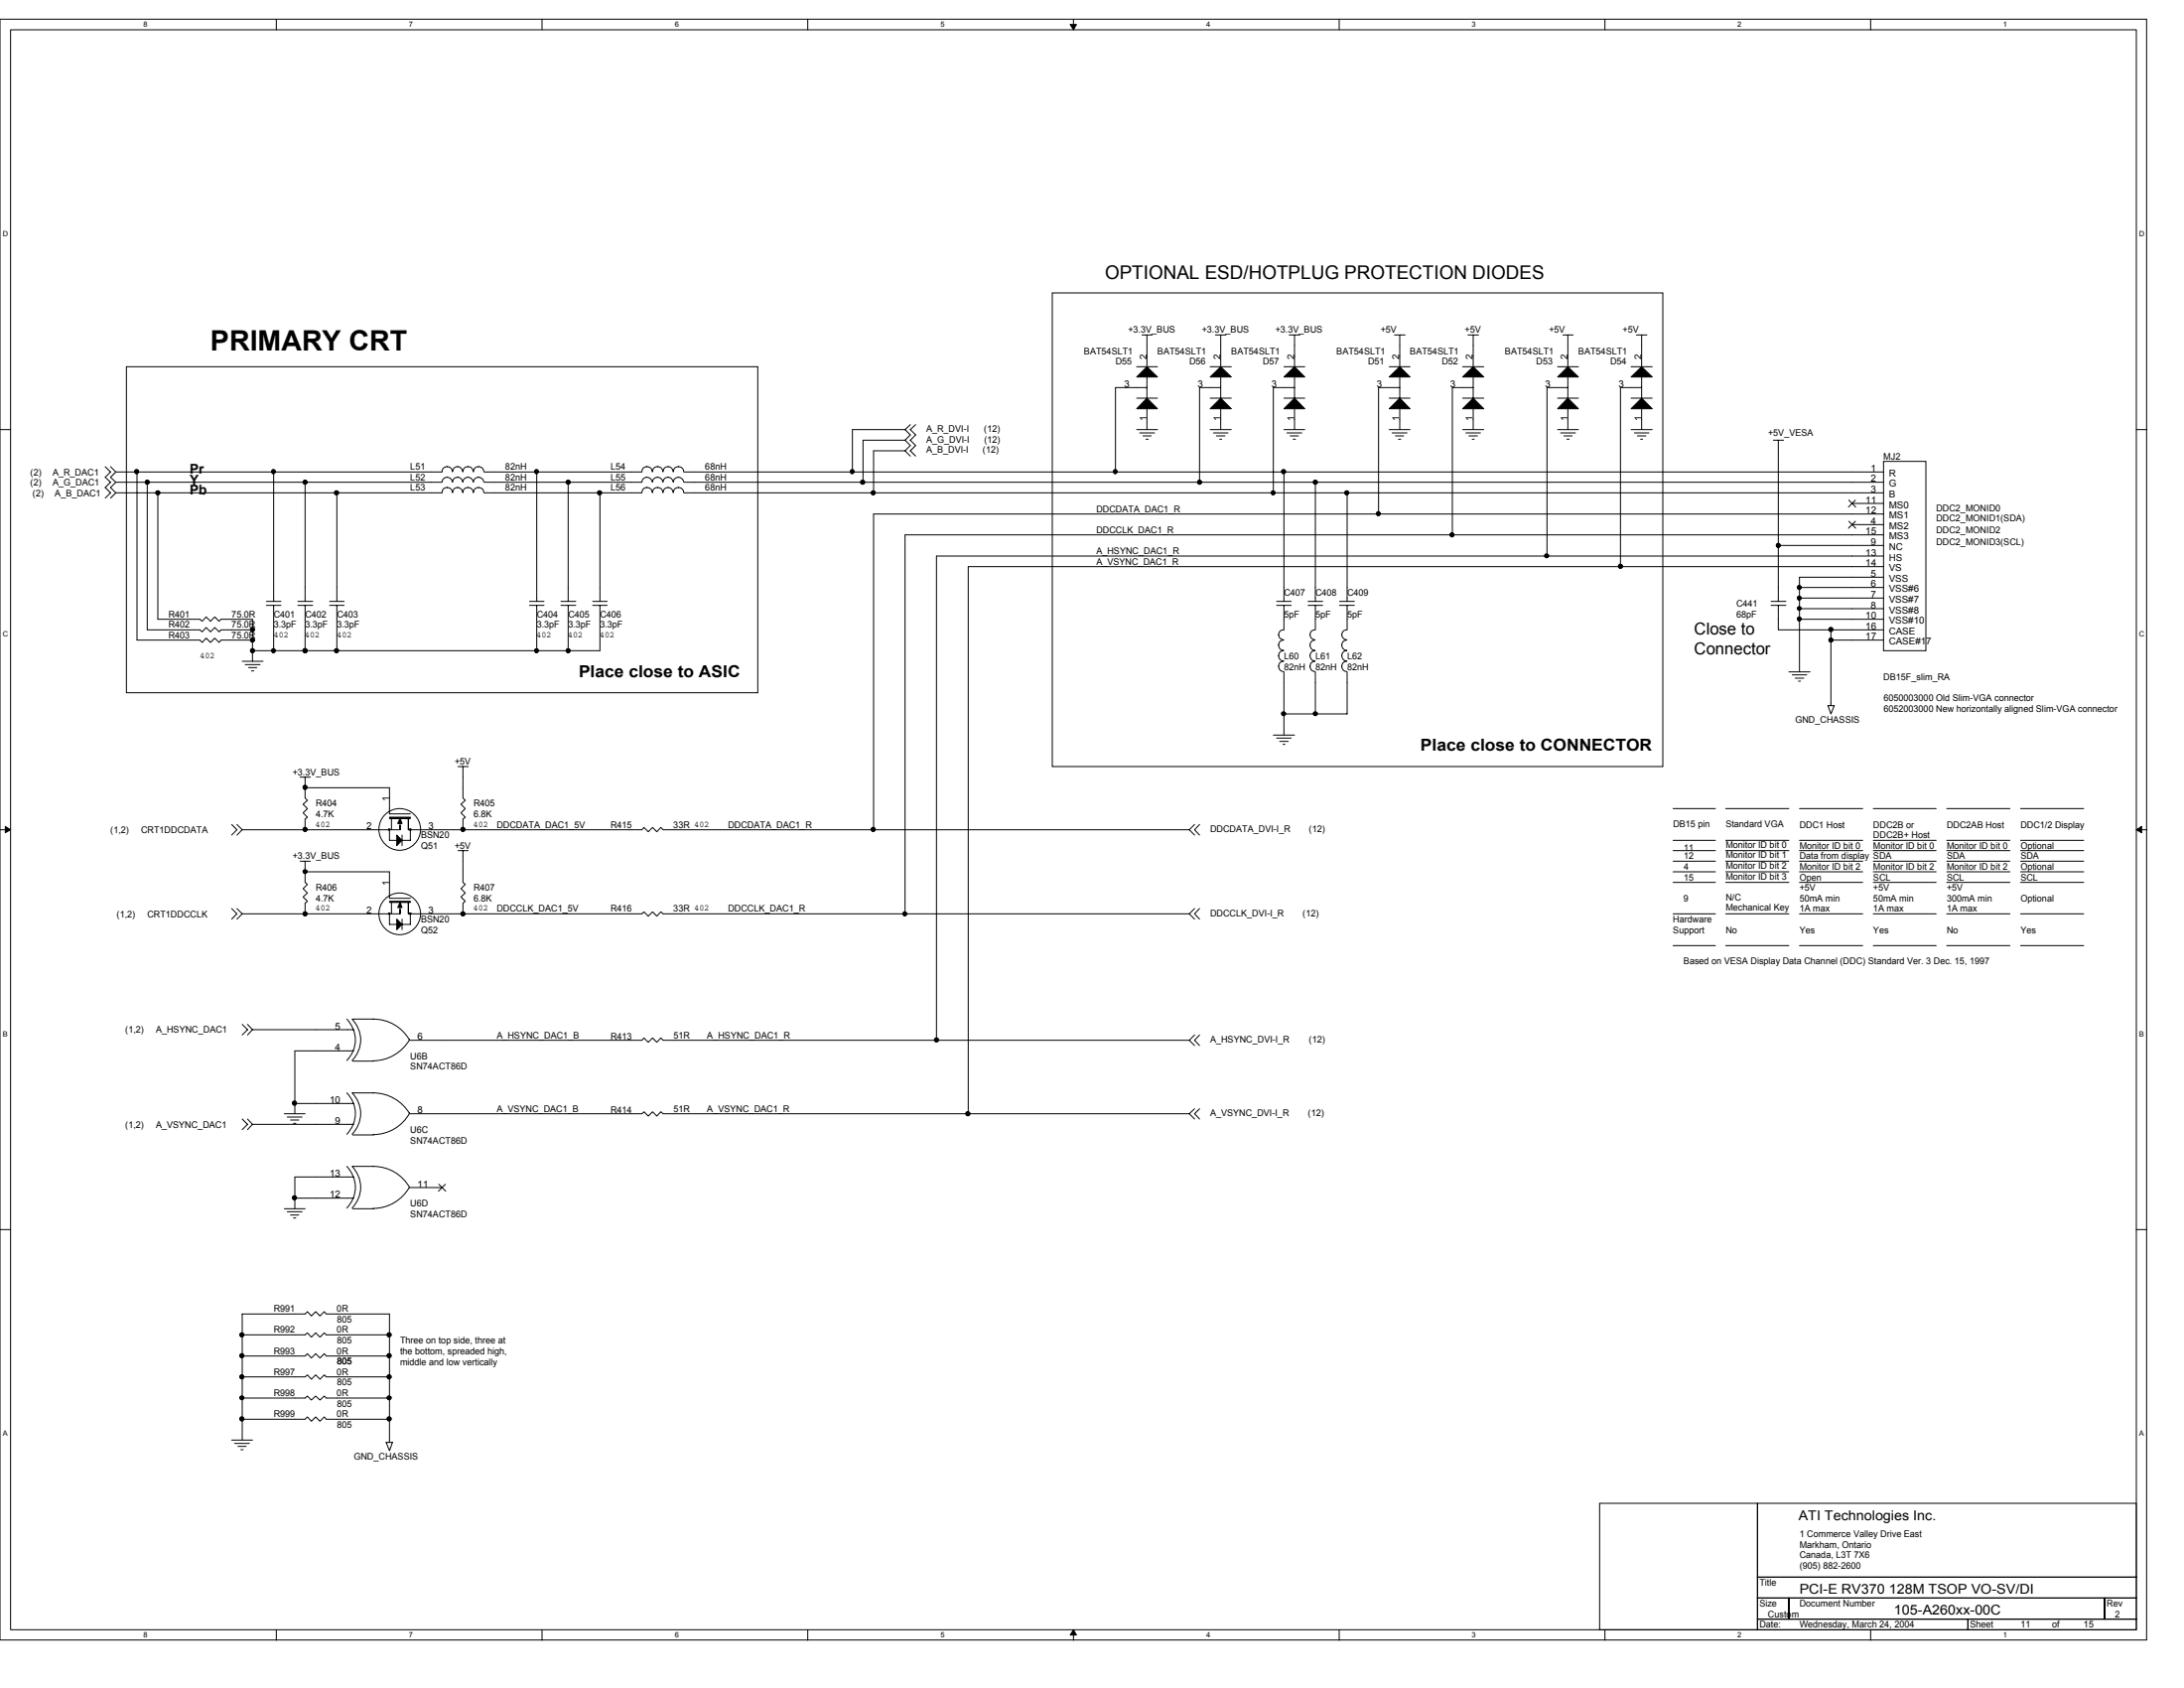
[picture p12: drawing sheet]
<svg xmlns="http://www.w3.org/2000/svg" width="279mm" height="216mm" viewBox="0 0 279 216" stroke-linecap="round" stroke-linejoin="round" font-family="sans-serif">
<path d="M0 2.5h274.6v207.3h-274.6zM1.4 3.8h271.9v204.6h-271.9z" fill="none" stroke="#000" stroke-width=".13"/>
<g fill="#fff">
<path d="M18.3 2.6h.5v1.1h-.5z"/>
<path d="M18.3 208.6h.5v1.1h-.5z"/>
</g>
<path d="M35.3 2.5v1.3M35.3 208.4v1.4" fill="none" stroke="#000" stroke-width=".13"/>
<g fill="#fff">
<path d="M52.3 2.6h.5v1.1h-.5z"/>
<path d="M52.3 208.6h.5v1.1h-.5z"/>
</g>
<path d="M69.3 2.5v1.3M69.3 208.4v1.4" fill="none" stroke="#000" stroke-width=".13"/>
<g fill="#fff">
<path d="M86.3 2.6h.5v1.1h-.5z"/>
<path d="M86.3 208.6h.5v1.1h-.5z"/>
</g>
<path d="M103.3 2.5v1.3M103.3 208.4v1.4" fill="none" stroke="#000" stroke-width=".13"/>
<g fill="#fff">
<path d="M120.3 2.6h.5v1.1h-.5z"/>
<path d="M120.3 208.6h.5v1.1h-.5z"/>
</g>
<path d="M137.3 2.5v1.3M137.3 208.4v1.4" fill="none" stroke="#000" stroke-width=".13"/>
<path d="M136.9 3.1h.8l-.4 .7zM137.3 208.4l.4 .7h-.8z" fill="#000" stroke="#000" stroke-width=".13"/>
<g fill="#fff">
<path d="M154.3 2.6h.5v1.1h-.5z"/>
<path d="M154.3 208.6h.5v1.1h-.5z"/>
</g>
<path d="M171.3 2.5v1.3M171.3 208.4v1.4" fill="none" stroke="#000" stroke-width=".13"/>
<g fill="#fff">
<path d="M188.3 2.6h.5v1.1h-.5z"/>
<path d="M188.3 208.6h.5v1.1h-.5z"/>
</g>
<path d="M205.3 2.5v1.3M205.3 208.4v1.4" fill="none" stroke="#000" stroke-width=".13"/>
<g fill="#fff">
<path d="M222.3 2.6h.5v1.1h-.5z"/>
<path d="M222.3 208.6h.5v1.1h-.5z"/>
</g>
<path d="M239.3 2.5v1.3M239.3 208.4v1.4" fill="none" stroke="#000" stroke-width=".13"/>
<g fill="#fff">
<path d="M256.3 2.6h.5v1.1h-.5z"/>
<path d="M256.3 208.6h.5v1.1h-.5z"/>
<path d="M.3 29.4h.7v1h-.7z"/>
<path d="M273.6 29.4h.7v1h-.7z"/>
<path d="M.3 80.5h.7v1.1h-.7z"/>
<path d="M273.6 80.5h.7v1.1h-.7z"/>
</g>
<path d="M0 54.9h1.4M273.3 54.9h1.4" fill="none" stroke="#000" stroke-width=".13"/>
<g fill="#fff">
<path d="M.3 131.7h.7v1.1h-.7z"/>
<path d="M273.6 131.7h.7v1.1h-.7z"/>
</g>
<path d="M0 106.1h1.4M273.3 106.1h1.4" fill="none" stroke="#000" stroke-width=".13"/>
<path d="M.7 105.7l.7 .4-.7 .4zM273.3 106.1l.7-.4v.8z" fill="#000" stroke="#000" stroke-width=".13"/>
<g fill="#fff">
<path d="M.3 182.8h.7v1.1h-.7z"/>
<path d="M273.6 182.8h.7v1.1h-.7z"/>
</g>
<g fill="none" stroke="#000" stroke-width=".13">
<path d="M134.6 37.5h78.1v60.5h-78.1zM13.5 59.7l.6 .7-.6 .6 .6 .7-.6 .7 .6 .6-.6 .7M14.1 59.7l.7 .7M16.2 46.9h80.7v41.7h-80.7zM115.8 56.3h-5.4v5.4M115.8 54.9l.7 .7-.7 .7M115.8 57.7l.7 .6M115.8 56.3l.7 .7-.7 .7M115.8 57.7h-4v5.3M115.8 54.9h-6.7v5.5M116.5 54.3l-.7 .6M117.1 54.3l-.6 .6 .6 .7-.6 .7 .6 .7-.6 .7 .6 .6"/>
<path d="M145.4 54.9h2.7M145.4 46.9h2.7M145.4 50.9h2.7M145.8 55.4h1.9M146.1 42.8h1.3M146.2 55.8h1.1M146.6 56.2h.3M146.7 42.8v4.1M146.7 48.2v2.7M146.7 52.3v2.6M146.7 49.6h-4v10.8M154.8 54.9h2.7"/>
<path d="M154.8 46.9h2.7M154.8 50.9h2.7M155.2 55.4h1.9M155.5 42.8h1.3M155.6 55.8h1.1M156 56.2h.3M156.2 49.6h-2.7v12.1M156.2 42.8v4.1M156.2 48.2v2.7M156.2 52.3v2.6M164.3 54.9h2.6M164.3 46.9h2.6"/>
<path d="M164.3 50.9h2.6M164.6 55.4h1.9M164.9 42.8h1.4M165.1 55.8h1M165.4 56.2h.3M165.6 42.8v4.1M165.6 48.2v2.7M165.6 52.3v2.6M165.6 49.6h-2.7v13.4M177.7 54.9h2.7M177.7 46.9h2.7M177.7 50.9h2.7"/>
<path d="M178.1 55.4h1.9M178.4 42.8h1.3M178.5 55.8h1.1M178.9 56.2h.3M179.1 49.6h-2.7v16.1M179.1 42.8v4.1M179.1 48.2v2.7M179.1 52.3v2.6M187.1 54.9h2.7M187.1 46.9h2.7M187.1 50.9h2.7M187.5 55.4h1.9"/>
<path d="M187.8 42.8h1.3M187.9 55.8h1.1M188.3 56.2h.3M188.5 42.8v4.1M188.5 48.2v2.7M188.5 52.3v2.6M188.5 49.6h-2.7v18.8M199.3 54.9h2.6M199.3 46.9h2.6M199.3 50.9h2.6M199.6 55.4h1.9M199.9 42.8h1.4"/>
<path d="M200.1 55.8h1M200.4 56.2h.3M200.6 49.6h-2.7v21.5M200.6 42.8v4.1M200.6 48.2v2.7M200.6 52.3v2.6M208.7 54.9h2.7M208.7 46.9h2.7M208.7 50.9h2.7M209.1 55.4h1.8M209.3 42.8h1.4M209.5 55.8h1.1"/>
<path d="M209.9 56.2h.2M210 49.6h-2.7v22.9M210 42.8v4.1M210 48.2v2.7M210 52.3v2.6M226.9 56.3h1.3M227.5 56.3v20.6M241 59h5.4v24.2h-5.4zM14.8 60.4l-.7 .6 .7 .7M14.8 61.7l-.7 .7 .7 .6M14.8 63l-.7 .7M14.8 61.7h41.8"/>
<path d="M14.8 60.4h41.8M14.8 63h41.8M17.5 60.4v21.5h8.1l.3 .3 .5-.6 .5 .6 .6-.6 .5 .6 .3-.3h4M18.8 61.7v18.9h6.8l.3 .2 .5-.5 .5 .5 .6-.5 .5 .5 .3-.2h4M20.2 63v16.2h5.4l.3 .3 .5-.6 .5 .6 .6-.6 .5 .6 .3-.3h4v5.4M34.1 77.4h1.8M34.1 76.9h1.8M35 60.4v16.5M35 77.4v5.8M38.1 77.4h1.9M38.1 76.9h1.9M39 61.7v15.2"/>
<path d="M39 77.4v5.8M42.2 77.4h1.8M42.2 76.9h1.8M43.1 63v13.9M43.1 77.4v5.8M56.6 63a.66 .66 0 0 1 .6-.6 .66 .66 0 0 1 .7 .6M56.6 60.3a.66 .66 0 0 1 .6-.6 .66 .66 0 0 1 .7 .6M56.6 61.6a.66 .66 0 0 1 .6-.6 .66 .66 0 0 1 .7 .6M57.9 63a.64 .64 0 0 1 .6-.6 .64 .64 0 0 1 .7 .6M57.9 60.3a.64 .64 0 0 1 .6-.6 .64 .64 0 0 1 .7 .6M57.9 61.6a.64 .64 0 0 1 .6-.6 .64 .64 0 0 1 .7 .6M59.2 63a.66 .66 0 0 1 .7-.6 .66 .66 0 0 1 .6 .6"/>
<path d="M59.2 60.3a.66 .66 0 0 1 .7-.6 .66 .66 0 0 1 .6 .6M59.2 61.6a.66 .66 0 0 1 .7-.6 .66 .66 0 0 1 .6 .6M60.6 63a.66 .66 0 0 1 .6-.6 .66 .66 0 0 1 .7 .6M60.6 60.3a.66 .66 0 0 1 .6-.6 .66 .66 0 0 1 .7 .6M60.6 61.6a.66 .66 0 0 1 .6-.6 .66 .66 0 0 1 .7 .6M61.9 61.7h20.2M61.9 60.4h20.2M61.9 63h20.2M67.7 77.4h1.9M67.7 76.9h1.9M68.7 60.4v16.5M68.7 77.4v5.8"/>
<path d="M71.8 77.4h1.9M71.8 76.9h1.9M72.7 61.7v15.2M72.7 77.4v5.8M75.8 77.4h1.9M75.8 76.9h1.9M76.8 63v13.9M76.8 77.4v5.8h-44.5M82.1 60.3a.66 .66 0 0 1 .7-.6 .66 .66 0 0 1 .6 .6M82.1 63a.66 .66 0 0 1 .7-.6 .66 .66 0 0 1 .6 .6M82.1 61.6a.66 .66 0 0 1 .7-.6 .66 .66 0 0 1 .6 .6M83.5 60.3a.66 .66 0 0 1 .6-.6 .66 .66 0 0 1 .7 .6"/>
<path d="M83.5 63a.66 .66 0 0 1 .6-.6 .66 .66 0 0 1 .7 .6M83.5 61.6a.66 .66 0 0 1 .6-.6 .66 .66 0 0 1 .7 .6M84.8 60.3a.64 .64 0 0 1 .7-.6 .64 .64 0 0 1 .6 .6M84.8 63a.64 .64 0 0 1 .7-.6 .64 .64 0 0 1 .6 .6M84.8 61.6a.64 .64 0 0 1 .7-.6 .64 .64 0 0 1 .6 .6M86.1 60.3a.66 .66 0 0 1 .7-.6 .66 .66 0 0 1 .7 .6M86.1 63a.66 .66 0 0 1 .7-.6 .66 .66 0 0 1 .7 .6M86.1 61.6a.66 .66 0 0 1 .7-.6 .66 .66 0 0 1 .7 .6M87.5 61.7h153.5M87.5 60.4h153.5M87.5 63h153.5M163.3 77.4h1.9"/>
<path d="M163.3 76.9h1.9M164.3 60.4v16.5M164.3 77.4v3.2M167.3 77.4h1.9M167.3 76.9h1.9M168.3 61.7v15.2M168.3 77.4v3.2M171.4 77.4h1.9M171.4 76.9h1.9M172.3 63v13.9M172.3 77.4v3.2M226.6 77.4h1.9"/>
<path d="M226.6 76.9h1.9M227.5 77.4v3.2h6.7M227.5 69.8h13.5M230.2 79.2h10.8M230.2 76.5h10.8M230.2 77.9h10.8M230.2 75.1h10.8M236.5 64l.9 .9M236.5 66.7l.9 .9M236.9 64.4h4.1M236.9 67.1h4.1M237.4 64l-.9 .9"/>
<path d="M237.4 66.7l-.9 .9M241 73.8h-10.8v12.1M241 68.4h-125.2v48.5M241 71.1h-121.2v62M241 72.5h-117.1v70M241 65.7h-129.2v40.4M31 84.6h2.7M31.4 85h1.9M31.8 85.4h1.1M32.2 85.8h.3M38.4 99.4h1.3M39 99.4v2.7l.3 .3-.5 .5 .5 .5-.5 .6 .5 .5-.3 .3v1.3"/>
<path d="M58.6 98h1.3M59.2 98v4.1l.3 .3-.5 .5 .5 .5-.5 .6 .5 .5-.3 .3v1.3M162.9 94h2.7M163.3 94.4h1.9M163.7 94.8h1.1M164.1 95.2h.3M164.2 84.6a.66 .66 0 0 0-.6 .6 .66 .66 0 0 0 .6 .7M164.2 83.2a.66 .66 0 0 0-.6 .7 .66 .66 0 0 0 .6 .6M164.2 81.9a.66 .66 0 0 0-.6 .6 .66 .66 0 0 0 .6 .7M164.2 80.6a.64 .64 0 0 0-.6 .6 .64 .64 0 0 0 .6 .6M164.3 85.9v8.1M168.2 84.6a.66 .66 0 0 0-.6 .6 .66 .66 0 0 0 .6 .7"/>
<path d="M168.2 83.2a.66 .66 0 0 0-.6 .7 .66 .66 0 0 0 .6 .6M168.2 81.9a.66 .66 0 0 0-.6 .6 .66 .66 0 0 0 .6 .7M168.2 80.6a.64 .64 0 0 0-.6 .6 .64 .64 0 0 0 .6 .6M168.3 85.9v5.4M172.3 84.6a.66 .66 0 0 0-.6 .6 .66 .66 0 0 0 .6 .7M172.3 83.2a.66 .66 0 0 0-.6 .7 .66 .66 0 0 0 .6 .6M172.3 81.9a.66 .66 0 0 0-.6 .6 .66 .66 0 0 0 .6 .7M172.3 80.6a.64 .64 0 0 0-.6 .6 .64 .64 0 0 0 .6 .6M172.3 85.9v5.4h-8M228.9 85.9h2.7M229.3 86.3h1.8M229.7 86.7h1.1"/>
<path d="M230.1 87.1h.2M233.8 90.3h.9l-.5 1zM234.2 80.6v1.3h6.8M234.2 81.9v8.4M234.2 80.6h6.8M29.6 116.2l.7 .7-.7 .7M29.6 105.5l.7 .6-.7 .7M30.3 116.2l.7 .7M30.3 105.5l.7 .6M31 116.9l-.7 .7M31 106.1l-.7 .7M38.4 110.2h1.3"/>
<path d="M39 110.2v2.7l.3 .2-.5 .6 .5 .5-.5 .5 .5 .6-.3 .2v1.4M39 111.5h10.8v3.4h2.7M39 100.8h10.8v3.3h2.7M49.8 106.1v1.4h1M49.8 116.9v1.3h1M49.8 104.5h2.7M49.8 104.6h2.7M49.8 115.3h2.7M49.8 115.4h2.7M50.1 104.6v1.5M50.1 115.4v1.5M51.2 105.6v.5h-20.2"/>
<path d="M51.2 116.3v.6h-20.2M51.2 105.3v.8M51.2 116.1v.8M51.4 106.8v1.4M51.4 117.6v1.3M52.2 104.6v1.5h29.9l.3-.3 .5 .6 .6-.6 .5 .6 .5-.6 .3 .3h67.3M52.2 115.4v1.5h29.9l.3-.3 .5 .6 .6-.6 .5 .6 .5-.6 .3 .3h67.3M52.5 106.1v1.4h-1.1M52.5 116.9v1.3h-1.1M58.6 108.8h1.3M59.2 108.8v4.1l.3 .2-.5 .6 .5 .5-.5 .5 .5 .6-.3 .2v1.4M152.1 106.1l.7 .7"/>
<path d="M152.1 116.9l.7 .7M152.8 105.5l-.7 .6M152.8 116.2l-.7 .7M153.5 105.5l-.7 .6 .7 .7M153.5 116.2l-.7 .7 .7 .7M214 116.9h5.5M214 111.5h5.5M214 110.2h5.5M214 108.8h5.5M214 112.9h5.5M214 107.5h5.5M214 103.4h5.5"/>
<path d="M220.8 116.9h8.1M220.8 111.5h8.1M220.8 110.2h8.1M220.8 108.8h8.1M220.8 112.9h8.1M220.8 107.5h8.1M220.8 103.4h8.1M230.2 116.9h8.1M230.2 111.5h8.1M230.2 110.2h8.1M230.2 108.8h8.1M230.2 112.9h8.1"/>
<path d="M230.2 107.5h8.1M230.2 103.4h8.1M239.6 116.9h8.1M239.6 111.5h8.1M239.6 110.2h8.1M239.6 108.8h8.1M239.6 112.9h8.1M239.6 107.5h8.1M239.6 103.4h8.1M249 116.9h8.1M249 111.5h8.1M249 110.2h8.1"/>
<path d="M249 108.8h8.1M249 112.9h8.1M249 107.5h8.1M249 103.4h8.1M258.5 116.9h8.1M258.5 111.5h8.1M258.5 110.2h8.1M258.5 108.8h8.1M258.5 112.9h8.1M258.5 107.5h8.1M258.5 103.4h8.1M31 131l.7 .7-.7 .7"/>
<path d="M31.7 131l.6 .7M32.3 131.7l-.6 .7M32.3 131.7h13M44.4 139.8a3.7 3.7 0 0 1 0 5.3M44.4 130.3a3.7 3.7 0 0 1 0 5.3M45 139.8a3.7 3.7 0 0 1 0 5.3M45 130.3a3.7 3.7 0 0 1 0 5.3M45.1 139.8h2.7M45.1 135.7h2.7M45.1 130.3h2.7M45.3 134.4h-7.6v8.1M47.8 139.8a5.4 5.4 0 0 1 4.6 2.7"/>
<path d="M47.8 130.3a5.3 5.3 0 0 1 4.6 2.8M52.4 133a5.5 5.5 0 0 1-4.6 2.7M52.5 133.1h29.6l.3-.3 .5 .5 .6-.5 .5 .5 .5-.5 .3 .3h67.3M152.1 133.1l.7 .6M152.8 132.4l-.7 .7M153.5 132.4l-.7 .7 .7 .6M214 120.9h5.5M220.8 120.9h8.1M230.2 120.9h8.1M239.6 120.9h8.1M249 120.9h8.1M258.5 120.9h8.1"/>
<path d="M0 157.3h1.4M31 143.1l.7 .7-.7 .7M31.7 143.1l.6 .7M32.3 143.8l-.6 .7M32.3 143.8h13M36.4 142.5h2.6M36.4 154.6h2.6M36.7 142.9h2M36.7 155h2M37.2 143.3h1M37.2 155.4h1M37.5 143.7h.3"/>
<path d="M37.5 155.8h.3M37.7 141.1h7.6M37.7 153.2h7.6M44.4 149.2a3.8 3.8 0 0 1 0 5.3M45 149.2a3.8 3.8 0 0 1 0 5.3M45.1 154.6h2.7M45.1 145.2h2.7M45.1 149.2h2.7M45.3 150.5h-7.6v4.1M47.8 149.2a5.3 5.3 0 0 1 4.6 2.7M52.4 142.4a5.3 5.3 0 0 1-4.6 2.7M52.4 151.8a5.4 5.4 0 0 1-4.6 2.8"/>
<path d="M52.5 142.5h29.6l.3-.3 .5 .5 .6-.5 .5 .5 .5-.5 .3 .3h67.3M52.5 151.9h4.1M56.1 151.5l.9 .9M57 151.5l-.9 .9M152.1 142.5l.7 .6M152.8 141.8l-.7 .7M153.5 141.8l-.7 .7 .7 .6M273.3 157.3h1.4M31 173.4h8l.3-.3 .5 .6 .6-.6 .5 .6 .6-.6 .2 .3h8.1M31 170.7h8l.3-.2 .5 .5 .6-.5 .5 .5 .6-.5 .2 .2h8.1M31 176.1h8l.3-.2 .5 .5 .6-.5 .5 .5 .6-.5 .2 .2h8.1M31 178.8h8l.3-.2 .5 .5 .6-.5 .5 .5 .6-.5 .2 .2h8.1"/>
<path d="M29.6 184.2h2.7M30 184.6h1.9M30.4 185h1.1M30.8 185.4h.3M31 181.5h8l.3-.3 .5 .6 .6-.6 .5 .6 .6-.6 .2 .3h8.1M31 184.2v-16.1h8l.3-.3 .5 .5 .6-.5 .5 .5 .6-.5 .2 .3h8.1v16.4M49.4 184.5h.8l-.4 1zM204.6 192.3h20.2v16.1h-20.2zM224.8 192.3h48.5v9.4h-48.5zM224.8 201.7h48.5v2.7h-48.5zM224.8 204.4h4.1v2.7h-4.1zM224.8 207.1h27v1.3h-27z"/>
<path d="M228.9 204.4h40.3v2.7h-40.3zM251.8 207.1h21.5v1.3h-21.5zM269.2 204.4h4.1v2.7h-4.1z"/>
<circle cx="51.1" cy="106.1" r="2.67"/>
<circle cx="51.1" cy="116.9" r="2.67"/>
</g>
<g fill="#000" stroke="#000" stroke-width=".13">
<path d="M145.4 48.2l1.3-1.3 1.4 1.3z" fill-rule="evenodd"/>
<path d="M146.7 50.9l1.4 1.4h-2.7z" fill-rule="evenodd"/>
<path d="M154.8 48.2l1.4-1.3 1.3 1.3z" fill-rule="evenodd"/>
<path d="M156.2 50.9l1.3 1.4h-2.7z" fill-rule="evenodd"/>
<path d="M164.3 48.2l1.3-1.3 1.3 1.3z" fill-rule="evenodd"/>
<path d="M165.6 50.9l1.3 1.4h-2.6z" fill-rule="evenodd"/>
<path d="M177.7 48.2l1.4-1.3 1.3 1.3z" fill-rule="evenodd"/>
<path d="M179.1 50.9l1.3 1.4h-2.7z" fill-rule="evenodd"/>
<path d="M187.1 48.2l1.4-1.3 1.3 1.3z" fill-rule="evenodd"/>
<path d="M188.5 50.9l1.3 1.4h-2.7z" fill-rule="evenodd"/>
<path d="M199.3 48.2l1.3-1.3 1.3 1.3z" fill-rule="evenodd"/>
<path d="M200.6 50.9l1.3 1.4h-2.6z" fill-rule="evenodd"/>
<path d="M208.7 48.2l1.3-1.3 1.4 1.3z" fill-rule="evenodd"/>
<path d="M210 50.9l1.4 1.4h-2.7z" fill-rule="evenodd"/>
<path d="M34.8 60.1h.2l.2 .1-.1 .3-.1 .1-.2-.1z" fill-rule="evenodd"/>
<path d="M34.8 60.1h.2l.2 .1-.1 .3-.1 .1-.2-.1z" fill-rule="evenodd"/>
<path d="M68.5 60.1h.1l.2 .1v.3l-.2 .1-.1-.1z" fill-rule="evenodd"/>
<path d="M68.5 60.1h.1l.2 .1v.3l-.2 .1-.1-.1z" fill-rule="evenodd"/>
<path d="M108.9 60.1h.1l.2 .1v.3l-.2 .1-.1-.1z" fill-rule="evenodd"/>
<path d="M108.9 60.1h.1l.2 .1v.3l-.2 .1-.1-.1z" fill-rule="evenodd"/>
<path d="M142.5 60.1h.2l.2 .1-.1 .3-.1 .1-.2-.1z" fill-rule="evenodd"/>
<path d="M142.5 60.1h.2l.2 .1-.1 .3-.1 .1-.2-.1z" fill-rule="evenodd"/>
<path d="M162.7 62.8h.2l.2 .1-.1 .3-.1 .1-.2-.1z" fill-rule="evenodd"/>
<path d="M162.7 62.8h.2l.2 .1-.1 .3-.1 .1-.2-.1z" fill-rule="evenodd"/>
<path d="M176.2 65.5l.1-.1 .2 .2v.3l-.2 .1-.1-.1z" fill-rule="evenodd"/>
<path d="M176.2 65.5l.1-.1 .2 .2v.3l-.2 .1-.1-.1z" fill-rule="evenodd"/>
<path d="M230 79l.2-.1 .2 .1-.1 .3-.1 .1-.2-.1z" fill-rule="evenodd"/>
<path d="M230 75l.2-.1 .2 .1-.1 .3-.1 .1-.2-.1z" fill-rule="evenodd"/>
<path d="M230 77.7h.3l.1 .1-.1 .2-.1 .1-.2-.1z" fill-rule="evenodd"/>
<path d="M230 76.3l.2-.1 .2 .2-.1 .3-.1 .1-.2-.1z" fill-rule="evenodd"/>
<path d="M230 79l.2-.1 .2 .1-.1 .3-.1 .1-.2-.1z" fill-rule="evenodd"/>
<path d="M230 75l.2-.1 .2 .1-.1 .3-.1 .1-.2-.1z" fill-rule="evenodd"/>
<path d="M230 77.7h.3l.1 .1-.1 .2-.1 .1-.2-.1z" fill-rule="evenodd"/>
<path d="M230 76.3l.2-.1 .2 .2-.1 .3-.1 .1-.2-.1z" fill-rule="evenodd"/>
<path d="M34.8 83h.2l.2 .1-.1 .3-.1 .1-.2-.1z" fill-rule="evenodd"/>
<path d="M34.8 83h.2l.2 .1-.1 .3-.1 .1-.2-.1z" fill-rule="evenodd"/>
<path d="M68.5 83h.1l.2 .1v.3l-.2 .1-.1-.1z" fill-rule="evenodd"/>
<path d="M68.5 83h.1l.2 .1v.3l-.2 .1-.1-.1z" fill-rule="evenodd"/>
<path d="M49.7 106h.2v.2h-.2z" fill-rule="evenodd"/>
<path d="M49.7 116.8h.2v.1h-.2z" fill-rule="evenodd"/>
<path d="M50.8 106.8l.6 .7-.6 .7z" fill-rule="evenodd"/>
<path d="M50.8 117.6l.6 .6-.6 .7z" fill-rule="evenodd"/>
<path d="M51.2 104.6l.2 .7h-.5z" fill-rule="evenodd"/>
<path d="M51.2 115.4l.2 .7h-.5z" fill-rule="evenodd"/>
<path d="M52.4 106l.2 .1-.1 .1z" fill-rule="evenodd"/>
<path d="M52.4 116.8h.2l-.1 .2z" fill-rule="evenodd"/>
<path d="M115.6 116.7l.1-.1 .3 .1-.1 .4h-.2h-.1z" fill-rule="evenodd"/>
<path d="M115.6 116.7l.1-.1 .3 .1-.1 .4h-.2h-.1z" fill-rule="evenodd"/>
<circle cx="17.5" cy="60.3" r=".26"/>
<circle cx="18.8" cy="61.7" r=".26"/>
<circle cx="20.2" cy="63" r=".26"/>
<circle cx="39" cy="61.7" r=".26"/>
<circle cx="43.1" cy="63" r=".26"/>
<circle cx="72.7" cy="61.7" r=".26"/>
<circle cx="76.7" cy="63" r=".26"/>
<circle cx="110.4" cy="61.7" r=".26"/>
<circle cx="111.7" cy="63" r=".26"/>
<circle cx="153.5" cy="61.7" r=".26"/>
<circle cx="164.2" cy="60.3" r=".26"/>
<circle cx="168.3" cy="61.7" r=".26"/>
<circle cx="172.3" cy="63" r=".26"/>
<circle cx="185.8" cy="68.4" r=".26"/>
<circle cx="197.9" cy="71.1" r=".25"/>
<circle cx="207.3" cy="72.4" r=".26"/>
<circle cx="227.5" cy="69.8" r=".26"/>
<circle cx="32.3" cy="80.5" r=".26"/>
<circle cx="32.3" cy="81.9" r=".26"/>
<circle cx="32.3" cy="83.2" r=".26"/>
<circle cx="39" cy="83.2" r=".26"/>
<circle cx="43.1" cy="83.2" r=".26"/>
<circle cx="72.7" cy="83.2" r=".26"/>
<circle cx="164.2" cy="91.3" r=".25"/>
<circle cx="168.3" cy="91.3" r=".25"/>
<circle cx="234.2" cy="81.9" r=".26"/>
<circle cx="234.2" cy="80.5" r=".26"/>
<circle cx="39" cy="116.9" r=".26"/>
<circle cx="39" cy="106.1" r=".26"/>
<circle cx="39" cy="100.7" r=".26"/>
<circle cx="39" cy="111.5" r=".25"/>
<circle cx="59.2" cy="106.1" r=".26"/>
<circle cx="59.2" cy="116.9" r=".26"/>
<circle cx="111.7" cy="106.1" r=".26"/>
<circle cx="119.8" cy="133" r=".26"/>
<circle cx="37.7" cy="153.2" r=".26"/>
<circle cx="37.7" cy="141.1" r=".26"/>
<circle cx="123.8" cy="142.5" r=".26"/>
<circle cx="30.9" cy="170.7" r=".26"/>
<circle cx="30.9" cy="176.1" r=".26"/>
<circle cx="30.9" cy="173.4" r=".26"/>
<circle cx="30.9" cy="178.8" r=".25"/>
<circle cx="49.8" cy="170.7" r=".26"/>
<circle cx="49.8" cy="176.1" r=".26"/>
<circle cx="49.8" cy="173.4" r=".26"/>
<circle cx="49.8" cy="178.8" r=".25"/>
<circle cx="30.9" cy="181.5" r=".26"/>
<circle cx="49.8" cy="181.5" r=".26"/>
</g>
<text font-size="3.6" x="26.9" y="44.8">PRIMARY CRT</text>
<text font-size="2.4" x="141.4" y="35.6">OPTIONAL ESD/HOTPLUG PROTECTION DIODES</text>
<g font-size="2.1">
<text x="216.7" y="81.2">Close to</text>
<text x="216.7" y="83.7">Connector</text>
<text x="74" y="86.6">Place close to ASIC</text>
<text x="181.7" y="96">Place close to CONNECTOR</text>
</g>
<g font-size="1.7">
<text x="24.3" y="60.6">Pr</text>
<text x="24.3" y="62">Y</text>
<text x="24.3" y="63.3">Pb</text>
<text x="230.1" y="194.4">ATI Technologies Inc.</text>
<text x="230.2" y="203.8">PCI-E RV370 128M TSOP VO-SV/DI</text>
<text x="242.3" y="206.5">105-A260xx-00C</text>
</g>
<g font-size="1.2">
<text x="138.7" y="45.3">BAT54SLT1</text>
<text x="142.7" y="46.7">D55</text>
<text x="144.3" y="42.6">+3.3V_BUS</text>
<text x="146.7" y="46" transform="rotate(-90 146.7 46)">2</text>
<text x="148.1" y="45.3">BAT54SLT1</text>
<text x="152.1" y="46.7">D56</text>
<text x="153.8" y="42.6">+3.3V_BUS</text>
<text x="156.1" y="46" transform="rotate(-90 156.1 46)">2</text>
<text x="157.5" y="45.3">BAT54SLT1</text>
<text x="161.5" y="46.7">D57</text>
<text x="163.2" y="42.6">+3.3V_BUS</text>
<text x="165.6" y="46" transform="rotate(-90 165.6 46)">2</text>
<text x="171" y="45.3">BAT54SLT1</text>
<text x="175" y="46.7">D51</text>
<text x="176.6" y="42.6">+5V</text>
<text x="179" y="46" transform="rotate(-90 179 46)">2</text>
<text x="180.4" y="45.3">BAT54SLT1</text>
<text x="184.4" y="46.7">D52</text>
<text x="187.4" y="42.6">+5V</text>
<text x="188.4" y="46" transform="rotate(-90 188.4 46)">2</text>
<text x="192.5" y="45.3">BAT54SLT1</text>
<text x="196.6" y="46.7">D53</text>
<text x="198.2" y="42.6">+5V</text>
<text x="200.5" y="46" transform="rotate(-90 200.5 46)">2</text>
<text x="201.9" y="45.3">BAT54SLT1</text>
<text x="206" y="46.7">D54</text>
<text x="207.6" y="42.6">+5V</text>
<text x="210" y="46" transform="rotate(-90 210 46)">2</text>
<text x="143.8" y="49.5">3</text>
<text x="146.7" y="53.9" transform="rotate(-90 146.7 53.9)">1</text>
<text x="153.2" y="49.5">3</text>
<text x="156.1" y="53.9" transform="rotate(-90 156.1 53.9)">1</text>
<text x="162.6" y="49.5">3</text>
<text x="165.6" y="53.9" transform="rotate(-90 165.6 53.9)">1</text>
<text x="176.1" y="49.5">3</text>
<text x="179" y="53.9" transform="rotate(-90 179 53.9)">1</text>
<text x="185.5" y="49.5">3</text>
<text x="188.4" y="53.9" transform="rotate(-90 188.4 53.9)">1</text>
<text x="197.7" y="49.5">3</text>
<text x="200.5" y="53.9" transform="rotate(-90 200.5 53.9)">1</text>
<text x="207.1" y="49.5">3</text>
<text x="210" y="53.9" transform="rotate(-90 210 53.9)">1</text>
<text x="118.5" y="55.2">A_R_DVI-I</text>
<text x="118.5" y="58">A_B_DVI-I</text>
<text x="118.5" y="56.6">A_G_DVI-I</text>
<text x="125.7" y="58">(12)</text>
<text x="125.9" y="55.2">(12)</text>
<text x="125.9" y="56.6">(12)</text>
<text x="226.2" y="55.8">+5V_VESA</text>
<text x="241" y="58.8">MJ2</text>
<text x="3.9" y="60.8">(2)</text>
<text x="3.9" y="62.1">(2)</text>
<text x="4.2" y="63.5">(2)</text>
<text x="6.7" y="60.8">A_R_DAC1</text>
<text x="6.7" y="62.1">A_G_DAC1</text>
<text x="7" y="63.5">A_B_DAC1</text>
<text x="52.5" y="62.8">L53</text>
<text x="52.5" y="60.1">L51</text>
<text x="52.5" y="61.5">L52</text>
<text x="64.6" y="62.8">82nH</text>
<text x="64.6" y="60.1">82nH</text>
<text x="64.6" y="61.5">82nH</text>
<text x="78.1" y="60.1">L54</text>
<text x="78.1" y="62.8">L56</text>
<text x="78.1" y="61.5">L55</text>
<text x="90.2" y="60.1">68nH</text>
<text x="90.2" y="62.8">68nH</text>
<text x="90.2" y="61.5">68nH</text>
<text x="140.3" y="65.5">DDCDATA_DAC1_R</text>
<text x="238.7" y="64.3">11</text>
<text x="238.7" y="65.7">12</text>
<text x="239.4" y="60.3">1</text>
<text x="239.4" y="61.6">2</text>
<text x="239.4" y="63">3</text>
<text x="241.6" y="61">R</text>
<text x="241.6" y="62.3">G</text>
<text x="241.6" y="63.6">B</text>
<text x="241.6" y="65">MS0</text>
<text x="247.7" y="65.4">DDC2_MONID0</text>
<text x="140.3" y="68.2">DDCCLK_DAC1_R</text>
<text x="140.3" y="70.9">A_HSYNC_DAC1_R</text>
<text x="238.7" y="68.4">15</text>
<text x="238.7" y="71.1">13</text>
<text x="239.4" y="67.1">4</text>
<text x="239.4" y="69.7">9</text>
<text x="241.6" y="66.3">MS1</text>
<text x="241.6" y="67.7">MS2</text>
<text x="241.6" y="69">MS3</text>
<text x="241.6" y="70.4">NC</text>
<text x="241.6" y="71.7">HS</text>
<text x="247.7" y="69.7">DDC2_MONID3(SCL)</text>
<text x="247.7" y="68.2">DDC2_MONID2</text>
<text x="247.7" y="66.7">DDC2_MONID1(SDA)</text>
<text x="140.3" y="72.2">A_VSYNC_DAC1_R</text>
<text x="164.3" y="76.2">C407</text>
<text x="168.3" y="76.2">C408</text>
<text x="172.3" y="76.2">C409</text>
<text x="222.1" y="77.6">C441</text>
<text x="238.7" y="72.4">14</text>
<text x="239.4" y="73.8">5</text>
<text x="239.4" y="75.1">6</text>
<text x="239.4" y="76.5">7</text>
<text x="239.4" y="77.8">8</text>
<text x="241.6" y="73.1">VS</text>
<text x="241.6" y="74.4">VSS</text>
<text x="241.6" y="75.7">VSS#6</text>
<text x="241.6" y="77.1">VSS#7</text>
<text x="21.5" y="80.3">R402</text>
<text x="21.5" y="79">R401</text>
<text x="21.5" y="81.7">R403</text>
<text x="29.6" y="80.3">75.0R</text>
<text x="29.6" y="79">75.0R</text>
<text x="29.6" y="81.7">75.0R</text>
<text x="35" y="81.5">402</text>
<text x="35" y="79">C401</text>
<text x="35" y="80.3">3.3pF</text>
<text x="39" y="81.5">402</text>
<text x="39" y="79">C402</text>
<text x="39" y="80.3">3.3pF</text>
<text x="43.1" y="81.5">402</text>
<text x="43.1" y="79">C403</text>
<text x="43.1" y="80.3">3.3pF</text>
<text x="68.7" y="81.5">402</text>
<text x="68.7" y="79">C404</text>
<text x="68.7" y="80.3">3.3pF</text>
<text x="72.7" y="81.5">402</text>
<text x="72.7" y="79">C405</text>
<text x="72.7" y="80.3">3.3pF</text>
<text x="76.7" y="81.5">402</text>
<text x="76.8" y="79">C406</text>
<text x="76.8" y="80.3">3.3pF</text>
<text x="164.3" y="79">5pF</text>
<text x="168.3" y="79">5pF</text>
<text x="172.3" y="79">5pF</text>
<text x="222.1" y="79">68pF</text>
<text x="238.7" y="79.2">10</text>
<text x="238.7" y="80.5">16</text>
<text x="238.7" y="81.8">17</text>
<text x="241.6" y="78.4">VSS#8</text>
<text x="241.6" y="79.8">VSS#10</text>
<text x="241.6" y="81.2">CASE</text>
<text x="241.6" y="82.5">CASE#17</text>
<text x="25.6" y="84.2">402</text>
<text x="164.3" y="84.3">L60</text>
<text x="164.3" y="85.7">82nH</text>
<text x="168.3" y="84.3">L61</text>
<text x="168.3" y="85.7">82nH</text>
<text x="172.3" y="84.3">L62</text>
<text x="172.3" y="85.7">82nH</text>
<text x="241" y="87">DB15F_slim_RA</text>
<text x="241" y="89.7">6050003000 Old Slim-VGA connector</text>
<text x="229.7" y="92.4">GND_CHASSIS</text>
<text x="241" y="91.1">6052003000 New horizontally aligned Slim-VGA connector</text>
<text x="37.4" y="99.1">+3.3V_BUS</text>
<text x="58.2" y="97.8">+5V</text>
<text x="14.1" y="106.6">(1,2)</text>
<text x="18" y="106.6">CRT1DDCDATA</text>
<text x="40.4" y="105.7">402</text>
<text x="40.4" y="103.2">R404</text>
<text x="40.4" y="104.5">4.7K</text>
<text x="46.9" y="106.1">2</text>
<text x="49.8" y="102.5" transform="rotate(-90 49.8 102.5)">1</text>
<text x="53.8" y="107.2">BSN20</text>
<text x="54.8" y="106.1">3</text>
<text x="60.6" y="105.7">402</text>
<text x="60.6" y="103.2">R405</text>
<text x="60.6" y="104.5">6.8K</text>
<text x="63.5" y="105.9">DDCDATA_DAC1_5V</text>
<text x="78.1" y="105.9">R415</text>
<text x="86.1" y="105.9">33R 402</text>
<text x="93.1" y="105.9">DDCDATA_DAC1_R</text>
<text x="154.8" y="106.4">DDCDATA_DVI-I_R</text>
<text x="167.5" y="106.4">(12)</text>
<text x="214" y="105.7">DB15 pin</text>
<text x="220.8" y="105.7">Standard VGA</text>
<text x="230.2" y="105.9">DDC1 Host</text>
<text x="239.6" y="105.9">DDC2B or</text>
<text x="239.6" y="107.2">DDC2B+ Host</text>
<text x="249" y="105.9">DDC2AB Host</text>
<text x="258.5" y="105.9">DDC1/2 Display</text>
<text x="37.4" y="109.9">+3.3V_BUS</text>
<text x="40.4" y="114">R406</text>
<text x="49.8" y="113.3" transform="rotate(-90 49.8 113.3)">1</text>
<text x="53.8" y="108.6">Q51</text>
<text x="58.2" y="108.6">+5V</text>
<text x="60.6" y="114">R407</text>
<text x="215.4" y="108.8">11</text>
<text x="215.4" y="109.9">12</text>
<text x="215.4" y="111.3">4</text>
<text x="215.4" y="112.6">15</text>
<text x="220.8" y="108.4">Monitor ID bit 0</text>
<text x="220.8" y="109.8">Monitor ID bit 1</text>
<text x="220.8" y="111.1">Monitor ID bit 2</text>
<text x="220.8" y="112.5">Monitor ID bit 3</text>
<text x="230.2" y="108.6">Monitor ID bit 0</text>
<text x="230.2" y="109.9">Data from display SDA</text>
<text x="230.2" y="111.3">Monitor ID bit 2</text>
<text x="230.2" y="112.6">Open</text>
<text x="230.2" y="114">+5V</text>
<text x="239.6" y="108.6">Monitor ID bit 0</text>
<text x="239.6" y="111.3">Monitor ID bit 2</text>
<text x="239.6" y="112.6">SCL</text>
<text x="239.6" y="114">+5V</text>
<text x="249" y="108.6">Monitor ID bit 0</text>
<text x="249" y="109.9">SDA</text>
<text x="249" y="111.3">Monitor ID bit 2</text>
<text x="249" y="112.6">SCL</text>
<text x="249" y="114">+5V</text>
<text x="258.5" y="108.6">Optional</text>
<text x="258.5" y="111.3">Optional</text>
<text x="258.5" y="109.9">SDA</text>
<text x="258.5" y="112.6">SCL</text>
<text x="14.9" y="117.3">(1,2)</text>
<text x="18.8" y="117.3">CRT1DDCCLK</text>
<text x="40.4" y="116.5">402</text>
<text x="40.4" y="115.3">4.7K</text>
<text x="46.9" y="116.8">2</text>
<text x="53.8" y="119.3">Q52</text>
<text x="53.8" y="118">BSN20</text>
<text x="54.8" y="116.8">3</text>
<text x="60.6" y="116.5">402</text>
<text x="60.6" y="115.3">6.8K</text>
<text x="63.5" y="116.6">DDCCLK_DAC1_5V</text>
<text x="78.1" y="116.6">R416</text>
<text x="86.1" y="116.6">33R 402</text>
<text x="93.1" y="116.6">DDCCLK_DAC1_R</text>
<text x="154.8" y="117.2">DDCCLK_DVI-I_R</text>
<text x="166.7" y="117.2">(12)</text>
<text x="214" y="119.3">Support</text>
<text x="214" y="118">Hardware</text>
<text x="215.4" y="115.3">9</text>
<text x="220.8" y="115.1">N/C</text>
<text x="220.8" y="116.5">Mechanical Key</text>
<text x="220.8" y="119.3">No</text>
<text x="230.2" y="119.3">Yes</text>
<text x="230.2" y="115.3">50mA min</text>
<text x="230.2" y="116.6">1A max</text>
<text x="239.6" y="115.3">50mA min</text>
<text x="239.6" y="116.6">1A max</text>
<text x="239.6" y="119.3">Yes</text>
<text x="249" y="115.3">300mA min</text>
<text x="249" y="116.6">1A max</text>
<text x="249" y="119.3">No</text>
<text x="258.5" y="115.3">Optional</text>
<text x="258.5" y="119.3">Yes</text>
<text x="215.4" y="123.4">Based on VESA Display Data Channel (DDC) Standard Ver. 3 Dec. 15, 1997</text>
<text x="42.8" y="131.7">5</text>
<text x="16" y="132.1">(1,2)</text>
<text x="19.9" y="132.1">A_HSYNC_DAC1</text>
<text x="42.8" y="134.4">4</text>
<text x="52.5" y="135.5">U6B</text>
<text x="52.5" y="136.8">SN74ACT86D</text>
<text x="53.4" y="133">6</text>
<text x="63.5" y="132.8">A_HSYNC_DAC1_B</text>
<text x="78.1" y="132.9">R413</text>
<text x="86.1" y="132.8">51R</text>
<text x="90.5" y="132.8">A_HSYNC_DAC1_R</text>
<text x="154.8" y="133.3">A_HSYNC_DVI-I_R</text>
<text x="167.5" y="133.3">(12)</text>
<text x="42.2" y="141.1">10</text>
<text x="42.8" y="143.8">9</text>
<text x="53.4" y="142.4">8</text>
<text x="63.5" y="142.2">A_VSYNC_DAC1_B</text>
<text x="78.1" y="142.4">R414</text>
<text x="86.1" y="142.2">51R</text>
<text x="90.5" y="142.2">A_VSYNC_DAC1_R</text>
<text x="154.8" y="142.7">A_VSYNC_DVI-I_R</text>
<text x="167.3" y="142.7">(12)</text>
<text x="16" y="144.2">(1,2)</text>
<text x="19.9" y="144.2">A_VSYNC_DAC1</text>
<text x="52.5" y="144.9">U6C</text>
<text x="52.5" y="146.3">SN74ACT86D</text>
<text x="42.2" y="153.2">12</text>
<text x="42.2" y="150.5">13</text>
<text x="52.5" y="154.3">U6D</text>
<text x="52.5" y="155.7">SN74ACT86D</text>
<text x="53.4" y="151.8">11</text>
<text x="35" y="167.8">R991</text>
<text x="43.1" y="167.8">0R</text>
<text x="35" y="173.2">R993</text>
<text x="35" y="170.5">R992</text>
<text x="43.1" y="173.2">0R</text>
<text x="43.1" y="170.5">0R</text>
<text x="43.1" y="169.2">805</text>
<text x="43.1" y="171.8">805</text>
<text x="51.2" y="171.8">Three on top side, three at</text>
<text x="51.2" y="173.2">the bottom, spreaded high,</text>
<text x="35" y="175.9">R997</text>
<text x="35" y="178.6">R998</text>
<text x="43.1" y="175.9">0R</text>
<text x="43.1" y="178.6">0R</text>
<text x="43.1" y="174.5">805</text>
<text x="43.1" y="177.2">805</text>
<text x="43.1" y="179.9">805</text>
<text x="51.2" y="174.6">middle and low vertically</text>
<text x="35" y="181.3">R999</text>
<text x="43.1" y="181.3">0R</text>
<text x="43.1" y="182.6">805</text>
<text x="45.3" y="186.6">GND_CHASSIS</text>
<text x="230.2" y="196.6">1 Commerce Valley Drive East</text>
<text x="230.2" y="198">Markham, Ontario</text>
<text x="225.1" y="202.8">Title</text>
<text x="230.2" y="199.3">Canada, L3T 7X6</text>
<text x="230.2" y="200.7">(905) 882-2600</text>
<text x="225.1" y="205.5">Size</text>
<text x="225.1" y="208.2">Date:</text>
<text x="226.2" y="206.8">Custom</text>
<text x="230.2" y="208.2">Wednesday, March 24, 2004</text>
<text x="230.2" y="205.5">Document Number</text>
<text x="252" y="208.2">Sheet</text>
<text x="258.5" y="208.2">11</text>
<text x="262.5" y="208.2">of</text>
<text x="266.6" y="208.2">15</text>
<text x="269.5" y="205.5">Rev</text>
<text x="270.6" y="206.8">2</text>
</g>
<g font-size=".9">
<text x="18.3" y="3.5">8</text>
<text x="52.3" y="3.5">7</text>
<text x="86.3" y="3.5">6</text>
<text x="120.3" y="3.5">5</text>
<text x="154.3" y="3.5">4</text>
<text x="188.3" y="3.5">3</text>
<text x="222.3" y="3.5">2</text>
<text x="256.3" y="3.5">1</text>
<text x=".3" y="30.2">D</text>
<text x="273.6" y="30.2">D</text>
<text x=".3" y="81.4">C</text>
<text x="273.6" y="81.4">C</text>
<text x=".3" y="132.5">B</text>
<text x="273.6" y="132.5">B</text>
<text x=".3" y="183.7">A</text>
<text x="273.6" y="183.7">A</text>
<text x="18.3" y="209.5">8</text>
<text x="52.3" y="209.5">7</text>
<text x="86.3" y="209.5">6</text>
<text x="120.3" y="209.5">5</text>
<text x="154.3" y="209.5">4</text>
<text x="188.3" y="209.5">3</text>
<text x="222.3" y="209.5">2</text>
<text x="256.3" y="209.5">1</text>
</g>
</svg>
